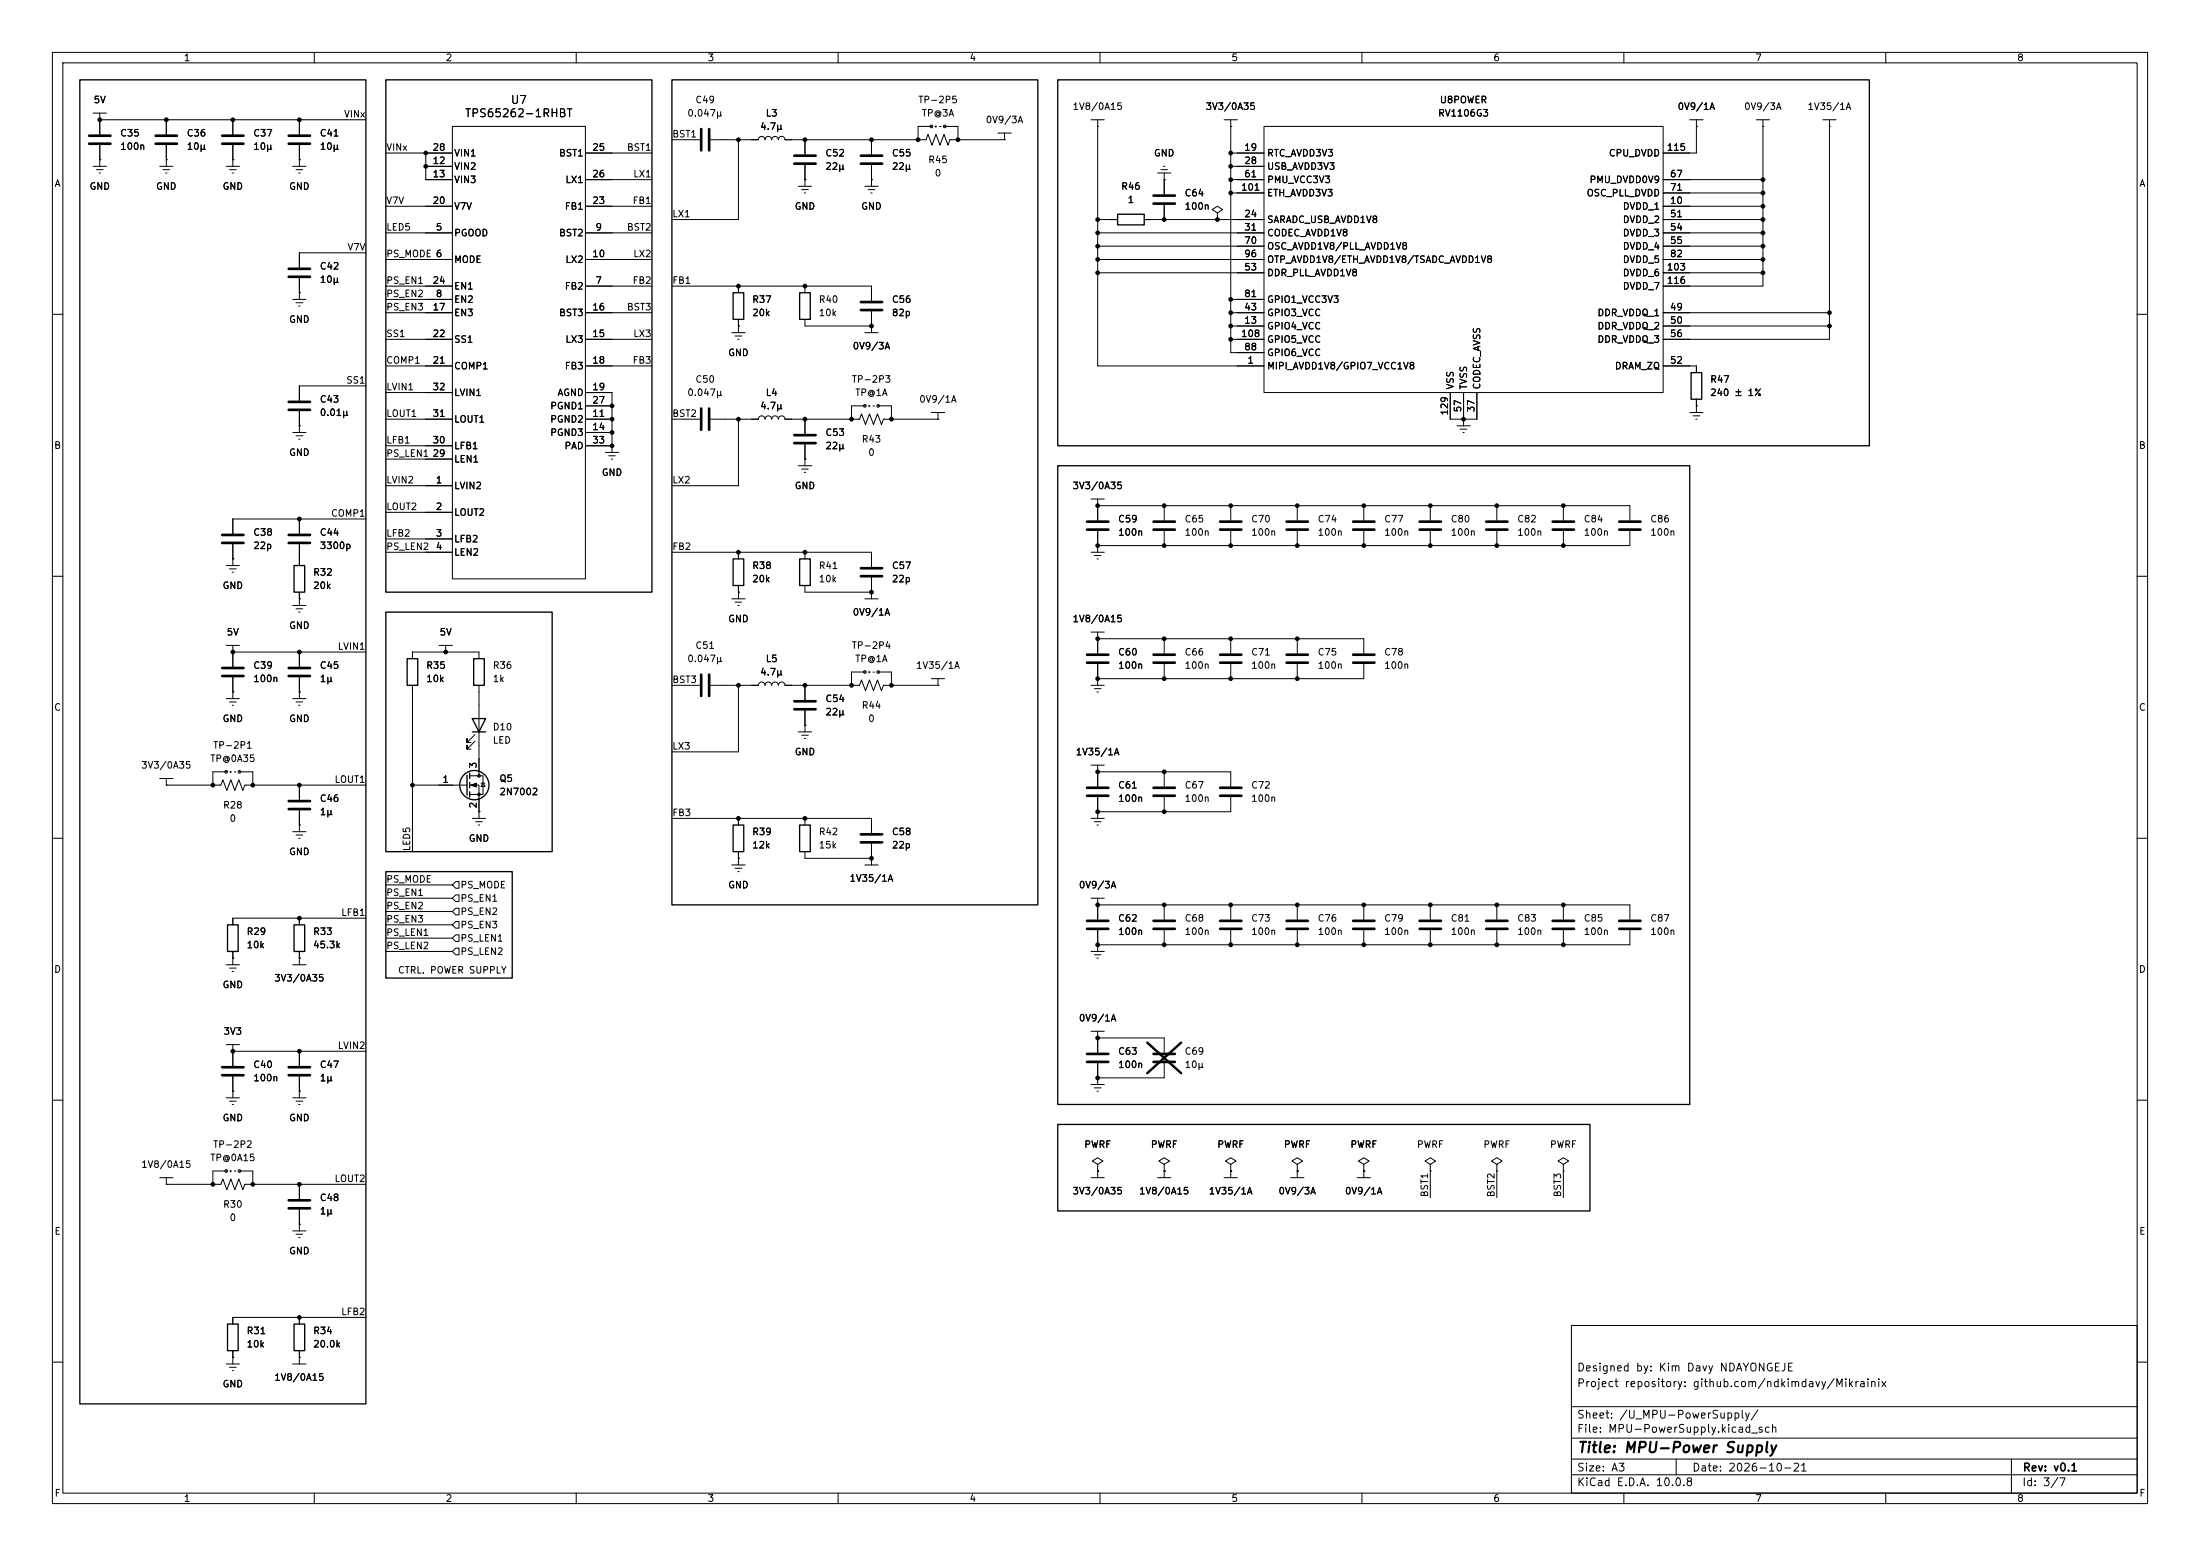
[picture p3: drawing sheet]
<svg xmlns="http://www.w3.org/2000/svg" width="420mm" height="297mm" viewBox="0 0 420 297" stroke-linecap="round" stroke-linejoin="round" font-family="sans-serif">
<g fill="none" stroke="#000" stroke-width=".19">
<path d="M10 10h400v277h-400zM12 12h396v273h-396zM60 10v2M110 10v2M160 10v2M210 10v2M260 10v2M310 10v2M360 10v2M17.8 31.8h2.5M17.8 21.6h2.5M18.4 32.4h1.3"/>
<path d="M18.9 33h.3M19 22.9h.1M19 30.5h.1M19 21.6v4.1M19 27.7v4.1M19 22.9h50.8M30.5 31.8h2.5M31.1 32.4h1.3M31.6 33h.3M31.7 30.5h.1M31.7 22.9v2.8M31.7 27.7v4.1"/>
<path d="M43.2 31.8h2.5M43.8 32.4h1.3M44.3 33h.3M44.4 30.5h.1M44.4 22.9v2.8M44.4 27.7v4.1M55.9 31.8h2.5M56.5 32.4h1.3M57 33h.3M57.1 30.5h.1M57.1 22.9v2.8M57.1 27.7v4.1"/>
<path d="M73.7 39.4h12.7M73.7 29.2h12.7M81.3 31.8h5.1M81.3 29.2v5.1h5.1M86.4 24.1h25.4v86.4h-25.4zM111.8 39.4h12.7M111.8 29.2h12.7M111.8 34.3h12.7M128.3 26.7h5.3M135.6 26.7h9.2a.64 .64 0 0 1 .6-.7 .64 .64 0 0 1 .6 .7 .64 .64 0 0 1 .7-.7 .64 .64 0 0 1 .6 .7 .64 .64 0 0 1 .7-.7 .64 .64 0 0 1 .6 .7 .64 .64 0 0 1 .6-.7 .64 .64 0 0 1 .7 .7h26.9l.4-1 .7 2 .8-2 .8 2 .7-2 .8 2 .4-1h10.4M141 26.7v15.2h-12.7M152.4 35.6h2.5"/>
<path d="M153 36.2h1.3M153.5 36.8h.3M153.7 34.3h.1M153.7 26.7v2.8M153.7 31.5v4.1M165.1 35.6h2.5M165.7 36.2h1.3M166.2 36.8h.3M166.4 34.3h.1M166.4 26.7v2.8M166.4 31.5v4.1M177.8 24.1h.1"/>
<path d="M177.8 24.1h-2.5v2.6M180.3 24.1h.1M180.3 24.1h2.6v2.6M190.5 25.4h2.5M191.8 26.7h.1M191.8 25.4v1.3M208.3 22.9h2.5M209.5 24.1h.1M209.5 22.9v47h31.8M221 33h2.5M221.6 32.4h1.3M222.1 31.8h.3"/>
<path d="M222.2 34.3h.1M222.2 33v4.1M222.2 39.1v2.8M233.7 22.9h2.5M234.9 24.1h.1M234.9 22.9v44.4h6.4M234.9 31.8h6.4M234.9 36.8h6.4M234.9 29.2h6.4M234.9 34.3h6.4M241.3 24.1h76.2v50.8h-76.2zM317.5 36.8h19"/>
<path d="M317.5 39.4h19M317.5 34.3h19M322.6 22.9h2.5M323.8 24.1h.1M323.8 22.9v6.3h-6.3M335.3 22.9h2.5M336.5 24.1h.1M336.5 22.9v31.7h-19M348 22.9h2.5M349.2 24.1h.1M349.2 22.9v41.9h-31.7M55.9 57.2h2.5"/>
<path d="M56.5 57.8h1.3M57 58.4h.3M57.1 55.9h.1M57.1 53.1v4.1M69.8 48.3h-12.7v2.8M73.7 57.2h12.7M73.7 44.5h12.7M73.7 59.7h12.7M73.7 49.5h12.7M73.7 54.6h12.7M111.8 44.5h12.7M111.8 59.7h12.7"/>
<path d="M111.8 49.5h12.7M111.8 54.6h12.7M128.3 54.6h38.1v2.8M141 54.6v1.3M153.7 54.6v1.3M166.4 59.4v4.1M209.5 41.9h3.9M209.5 44.5h31.8M209.5 52.1h31.8M209.5 47h31.8M209.5 49.5h31.8M218.4 41.9h22.9"/>
<path d="M232.4 40.6l1-.6-1-.6-1 .6 1 .6v1.3M232.4 41.9h.1M234.9 57.2h6.4M234.9 59.7h6.4M317.5 41.9h19M317.5 44.5h19M317.5 59.7h31.7M317.5 52.1h19M317.5 47h19M317.5 49.5h19M10 60h2M57.1 78.5v4.1"/>
<path d="M69.8 73.7h-12.7v2.8M73.7 69.9h12.7M73.7 64.8h12.7M73.7 74.9h12.7M111.8 69.9h12.7M111.8 64.8h12.7M111.8 74.9h5v11.5M111.8 77.5h5M139.7 63.5h2.5M140.3 64.1h1.3M140.8 64.8h.3M141 62.2h.1"/>
<path d="M141 61v2.5M153.7 61v1.2h12.7M165.1 77.5h.1M165.1 63.5h2.5M165.1 77.5h-2.5v2.5M166.4 62.2h.1M167.6 77.5h.1M167.6 77.5h2.6v2.5M177.8 78.7h2.5M179.1 78.7v1.3M234.9 62.2h6.4M234.9 64.8h6.4"/>
<path d="M276.9 74.9v5.1h5v-5.1M279.4 74.9v6.4M317.5 69.9h6.3v1.2M317.5 62.2h31.7M322.6 78.7h2.5M323.2 79.4h1.3M323.8 77.5h.1M323.8 76.2v2.5M408 60h2M55.9 82.6h2.5M56.5 83.2h1.3M57 83.8h.3"/>
<path d="M57.1 81.3h.1M57.1 99.1v2.8M69.8 99.1h-25.4v2.8M73.7 80h12.7M73.7 87.6h12.7M73.7 92.7h12.7M73.7 85.1h12.7M73.7 97.8h12.7M111.8 80h5M111.8 82.6h5M111.8 85.1h5M115.6 86.4h2.5"/>
<path d="M116.2 87h1.3M116.7 87.6h.3M116.8 85.1h.1M128.3 80h5.3M135.6 80h9.2a.64 .64 0 0 1 .6-.6 .64 .64 0 0 1 .6 .6 .64 .64 0 0 1 .7-.6 .64 .64 0 0 1 .6 .6 .64 .64 0 0 1 .7-.6 .64 .64 0 0 1 .6 .6 .64 .64 0 0 1 .6-.6 .64 .64 0 0 1 .7 .6h14.2l.4-1 .7 2 .8-2 .8 2 .7-2 .8 2 .4-1h10.4M141 80v12.7h-12.7M152.4 88.9h2.5M153 89.5h1.3M153.5 90.2h.3M153.7 87.6h.1M153.7 80v2.8M153.7 84.8v4.1"/>
<path d="M179.1 80h.1M208.3 95.3h2.5M209.5 96.5h.1M209.5 95.3v4M209.5 96.5h101.6v2.8M222.2 96.5v2.8M234.9 96.5v2.8M247.6 96.5v2.8M260.3 96.5v2.8M273 96.5v2.8M278.1 81.3h2.6M278.8 81.9h1.2"/>
<path d="M279.3 82.6h.2M279.4 80h.1M285.7 96.5v2.8M298.4 96.5v2.8M323.7 80h.3M10 110h2M43.2 108h2.5M43.8 108.6h1.3M44.3 109.2h.3M44.4 106.7h.1M44.4 103.9v4.1M55.9 115.6h2.5"/>
<path d="M56.5 116.2h1.3M57 116.8h.3M57.1 114.3h.1M57.1 103.9v4.1M57.1 113v2.6M73.7 105.4h12.7M73.7 102.9h12.7M128.3 105.4h38.1v2.8M139.7 114.3h2.5M140.3 114.9h1.3M140.8 115.6h.3M141 113h.1"/>
<path d="M141 105.4v1.3M141 111.8v2.5M153.7 105.4v1.3M153.7 111.8v1.2h12.7M165.1 114.3h2.5M166.4 113h.1M166.4 110.2v4.1M208.3 105.4h2.5M208.9 106h1.3M209.4 106.7h.3M209.5 104.1h.1M209.5 101.3v4.1"/>
<path d="M222.2 101.3v2.8M234.9 101.3v2.8M247.6 101.3v2.8M260.3 101.3v2.8M273 101.3v2.8M285.7 101.3v2.8M298.4 101.3v2.8M311.1 101.3v2.8h-101.6M408 110h2M43.2 123.2h2.5M43.2 133.4h2.5M43.8 134h1.3"/>
<path d="M44.3 134.6h.3M44.4 124.5h.1M44.4 132.1h.1M44.4 123.2v4.1M44.4 129.3v4.1M44.4 124.5h25.4M55.9 133.4h2.5M56.5 134h1.3M57 134.6h.3M57.1 132.1h.1M57.1 124.5v2.8M57.1 129.3v4.1"/>
<path d="M78.7 125.7v-1.2h12.7v1.2M78.7 130.8v31.8M83.8 123.2h2.6M85.1 124.5h.1M85.1 123.2v1.3M91.4 130.8v17.3M128.3 130.8h5.3M135.6 130.8h9.2a.64 .64 0 0 1 .6-.6 .64 .64 0 0 1 .6 .6 .64 .64 0 0 1 .7-.6 .64 .64 0 0 1 .6 .6 .64 .64 0 0 1 .7-.6 .64 .64 0 0 1 .6 .6 .64 .64 0 0 1 .6-.6 .64 .64 0 0 1 .7 .6h14.2l.4-1 .7 2 .8-2 .8 2 .7-2 .8 2 .4-1h10.4M141 130.8v12.7h-12.7M152.4 139.7h2.5M153.7 138.4h.1M153.7 130.8v2.8"/>
<path d="M153.7 135.6v4.1M165.1 128.3h.1M165.1 128.3h-2.5v2.5M167.6 128.3h.1M167.6 128.3h2.6v2.5M177.8 129.5h2.5M179.1 130.8h.1M179.1 129.5v1.3M208.3 130.8h2.5M208.3 120.7h2.5M208.9 131.4h1.3M209.4 132.1h.3"/>
<path d="M209.5 129.5h.1M209.5 121.9h.1M209.5 120.7v4M209.5 126.7v4.1M209.5 121.9h50.8v2.8M222.2 121.9v2.8M222.2 126.7v2.8M234.9 121.9v2.8M234.9 126.7v2.8M247.6 121.9v2.8M247.6 126.7v2.8M260.3 126.7v2.8h-50.8"/>
<path d="M10 160h2M30.5 148.6h2.5M31.7 149.9h10.5l.3-1.1 .8 2.1 .8-2.1 .7 2.1 .8-2.1 .8 2.1 .3-1h23.1M31.7 149.9h.1M31.7 148.6v1.3M43.2 147.3h.1M43.2 147.3h-2.6v2.6M45.7 147.3h.1M45.7 147.3h2.6v2.6M55.9 158.8h2.5M56.5 159.4h1.3M57.1 157.5h.1"/>
<path d="M57.1 149.9v2.8M57.1 154.7v4.1M78.7 149.9h10.5M89.7 148.1h2.5v3.5h-2.5M89.7 149.9h1.7v6.3M90.2 156.2h2.5M90.7 141.5l-1.5 1.5v-.8v.8h.7M90.7 140.2l-1.5 1.5v-.7v.7h.7M90.8 156.8h1.3M91.3 157.5h.3M91.4 154.9h.1M91.8 149.5h.8"/>
<path d="M92.2 149.5l.4 .6h-.8zM128.3 156.2h38.1v2.8M141 156.2v1.3M153 140.3h1.3M153.5 141h.3M153.7 156.2v1.3M208.3 156.2h2.5M208.3 146.1h2.5M208.9 156.8h1.3M209.4 157.5h.3M209.5 154.9h.1M209.5 147.3h.1"/>
<path d="M209.5 146.1v4M209.5 152.1v4.1M209.5 147.3h25.4v2.8M222.2 147.3v2.8M222.2 152.1v2.8M234.9 152.1v2.8h-25.4M408 160h2M57 160h.3M57.1 175.3v1.2M69.8 175.3h-25.4v1.2M73.7 171.5h12.7M73.7 176.5h12.7"/>
<path d="M73.7 168.9h12.7M73.7 174h12.7M73.7 179.1h12.7M87 170.8h.6v1.3h-.6l-.6-.6zM87 178.4h.6v1.3h-.6l-.6-.6zM87 175.9h.6v1.3h-.6l-.6-.7zM87 173.4h.6v1.2h-.6l-.6-.6zM87 168.3h.6v1.2h-.6l-.6-.6zM139.7 165.1h2.5M140.3 165.7h1.3M140.8 166.4h.3M141 163.8h.1"/>
<path d="M141 162.6v2.5M153.7 162.6v1.2h12.7M165.1 165.1h2.5M166.4 163.8h.1M166.4 161v4.1M208.3 171.5h2.5M209.5 172.7h.1M209.5 171.5v4M209.5 177.5v4.1M209.5 172.7h101.6v2.8M222.2 172.7v2.8M222.2 177.5v2.8"/>
<path d="M234.9 172.7v2.8M234.9 177.5v2.8M247.6 172.7v2.8M247.6 177.5v2.8M260.3 172.7v2.8M260.3 177.5v2.8M273 172.7v2.8M273 177.5v2.8M285.7 172.7v2.8M285.7 177.5v2.8M298.4 172.7v2.8M298.4 177.5v2.8"/>
<path d="M311.1 177.5v2.8h-101.6M43.2 199.4h2.5M43.2 184.2h2.5M43.8 184.8h1.3M44.3 185.4h.3M44.4 182.9h.1M44.4 181.6v2.6M44.4 199.4v4.1M55.9 184.2h2.5M57.1 182.9h.1M57.1 181.6v2.6M73.7 181.6h12.7"/>
<path d="M87 181h.6v1.2h-.6l-.6-.6zM208.3 196.9h2.5M208.3 181.6h2.5M208.9 182.2h1.3M209.4 182.9h.3M209.5 198.1h.1M209.5 180.3h.1M209.5 196.9v4M209.5 198.1h12.7v2.8M10 210h2M43.2 209.6h2.5M43.8 210.2h1.3"/>
<path d="M44.3 210.8h.3M44.4 200.7h.1M44.4 208.3h.1M44.4 205.5v4.1M44.4 200.7h25.4M55.9 209.6h2.5M56.5 210.2h1.3M57 210.8h.3M57.1 208.3h.1M57.1 200.7v2.8M57.1 205.5v4.1M208.3 207h2.5"/>
<path d="M208.9 207.6h1.3M209.4 208.3h.3M209.5 205.7h.1M209.5 202.9v4.1M222.2 202.9v2.8h-12.7M408 210h2M30.5 224.8h2.5M31.7 226.1h.1M31.7 226.1h10.5l.3-1.1 .8 2.1 .8-2.1 .7 2.1 .8-2.1 .8 2.1 .3-1h23.1M31.7 224.8v1.3M43.2 223.5h.1M43.2 223.5h-2.6v2.6"/>
<path d="M45.7 223.5h.1M45.7 223.5h2.6v2.6M55.9 234.9h2.5M56.5 235.6h1.3M57 236.2h.3M57.1 233.7h.1M57.1 226.1v2.8M57.1 230.9v4M208.3 224.8h2.5M209.5 223.5h.1M209.5 222.2l1.1-.6-1.1-.6-1 .6 1 .6v1.3M209.5 223.5v1.3"/>
<path d="M221 224.8h2.5M222.2 223.5h.1M222.2 222.2l1.1-.6-1.1-.6-1 .6 1 .6v1.3M222.2 223.5v1.3M233.7 224.8h2.5M234.9 223.5h.1M234.9 222.2l1.1-.6-1.1-.6-1 .6 1 .6v1.3M234.9 223.5v1.3M246.4 224.8h2.5M247.6 222.2l1.1-.6-1.1-.6-1 .6 1 .6v1.3M247.6 223.5h.1M247.6 223.5v1.3"/>
<path d="M259.1 224.8h2.5M260.3 222.2l1.1-.6-1.1-.6-1 .6 1 .6v1.3M260.3 223.5h.1M260.3 223.5v1.3M273 222.2l1.1-.6-1.1-.6-1 .6 1 .6v1.3M273 223.5h.1M273 223.5v5.1M285.7 222.2l1.1-.6-1.1-.6-1 .6 1 .6v1.3M285.7 223.5h.1M285.7 223.5v5.1M298.4 222.2l1.1-.6-1.1-.6-1 .6 1 .6v1.3M298.4 223.5h.1"/>
<path d="M298.4 223.5v5.1M44.4 259.1h.1M44.4 257.8v2.5M57.1 259.1h.1M57.1 251.5v1.2M57.1 257.8v2.5M69.8 251.5h-25.4v1.2M300 253h108v32h-108zM10 260h2M43.2 260.3h2.5M43.8 261h1.3M44.3 261.6h.3"/>
<path d="M55.9 260.3h2.5M300 278.5h108M300 274.5h108M300 268.5h108M320 278.5v3M384 278.5v6.5M408 260h2M60 285v2M110 285v2M160 285v2M210 285v2M260 285v2"/>
<path d="M300 281.5h108M310 285v2M360 285v2"/>
<circle cx="177.8" cy="24.1" r=".25"/>
<circle cx="180.3" cy="24.1" r=".25"/>
<circle cx="165.1" cy="77.5" r=".25"/>
<circle cx="167.6" cy="77.5" r=".25"/>
<circle cx="165.1" cy="128.3" r=".25"/>
<circle cx="167.6" cy="128.3" r=".25"/>
<circle cx="43.2" cy="147.3" r=".25"/>
<circle cx="45.7" cy="147.3" r=".25"/>
<circle cx="43.2" cy="223.5" r=".25"/>
<circle cx="45.7" cy="223.5" r=".25"/>
</g>
<g fill="none" stroke="#000" stroke-width=".51">
<path d="M17 25.9h4.1M17 27.4h4.1M29.7 25.9h4.1M29.7 27.4h4.1M42.4 25.9h4.1M42.4 27.4h4.1M55.1 25.9h4.1M55.1 27.4h4.1M133.9 24.6v4.1M135.4 24.6v4.1M151.6 29.7h4.1M151.6 31.2h4.1"/>
<path d="M164.3 29.7h4.1M164.3 31.2h4.1M220.2 37.3h4.1M220.2 38.9h4.1M55.1 51.3h4.1M55.1 52.8h4.1M164.3 57.7h4.1M164.3 59.2h4.1M55.1 76.7h4.1M55.1 78.2h4.1M133.9 78v4M135.4 78v4"/>
<path d="M151.6 83.1h4.1M151.6 84.6h4.1M207.5 99.6h4.1M220.2 99.6h4.1M232.9 99.6h4.1M245.6 99.6h4.1M258.3 99.6h4.1M271 99.6h4.1M283.7 99.6h4.1M296.4 99.6h4.1M309.1 99.6h4.1M42.4 103.6h4.1"/>
<path d="M42.4 102.1h4.1M55.1 103.6h4.1M55.1 102.1h4.1M164.3 108.5h4.1M164.3 110h4.1M207.5 101.1h4.1M220.2 101.1h4.1M232.9 101.1h4.1M245.6 101.1h4.1M258.3 101.1h4.1M271 101.1h4.1M283.7 101.1h4.1"/>
<path d="M296.4 101.1h4.1M309.1 101.1h4.1M42.4 127.5h4.1M42.4 129h4.1M55.1 127.5h4.1M55.1 129h4.1M133.9 128.8v4M135.4 128.8v4M151.6 133.9h4.1M151.6 135.4h4.1M207.5 125h4.1M207.5 126.5h4.1"/>
<path d="M220.2 125h4.1M220.2 126.5h4.1M232.9 125h4.1M232.9 126.5h4.1M245.6 125h4.1M245.6 126.5h4.1M258.3 125h4.1M258.3 126.5h4.1M55.1 152.9h4.1M55.1 154.4h4.1M164.3 159.3h4.1M207.5 150.4h4.1"/>
<path d="M207.5 151.9h4.1M220.2 150.4h4.1M220.2 151.9h4.1M232.9 150.4h4.1M232.9 151.9h4.1M164.3 160.8h4.1M207.5 175.8h4.1M207.5 177.3h4.1M220.2 175.8h4.1M220.2 177.3h4.1M232.9 175.8h4.1M232.9 177.3h4.1"/>
<path d="M245.6 175.8h4.1M245.6 177.3h4.1M258.3 175.8h4.1M258.3 177.3h4.1M271 175.8h4.1M271 177.3h4.1M283.7 175.8h4.1M283.7 177.3h4.1M296.4 175.8h4.1M296.4 177.3h4.1M309.1 175.8h4.1M309.1 177.3h4.1"/>
<path d="M42.4 203.7h4.1M42.4 205.2h4.1M55.1 203.7h4.1M55.1 205.2h4.1M207.5 201.2h4.1M207.5 202.7h4.1M220.2 201.2h4.1M220.2 202.7h4.1M55.1 229.1h4.1M55.1 230.6h4.1"/>
</g>
<g fill="none" stroke="#000" stroke-width=".25">
<path d="M15.2 15.2h54.6v252.8h-54.6zM73.7 15.2h50.8v97.8h-50.8zM128.3 15.2h69.8v157.5h-69.8zM201.9 15.2h155v69.9h-155zM140 55.9h2v5.1h-2zM152.7 55.9h2v5.1h-2zM213.4 40.9h5v2h-5zM322.8 71.1h2.1v5.1h-2.1zM201.9 88.9h120.7v121.9h-120.7zM56.1 108h2.1v5h-2.1zM73.7 116.8h31.7v45.8h-31.7zM140 106.7h2v5.1h-2z"/>
<path d="M152.7 106.7h2v5.1h-2zM77.7 125.7h2.1v5.1h-2.1zM90.2 137.2h2.5l-1.3 2.5zM90.2 139.7h2.5M90.4 125.7h2.1v5.1h-2.1zM89.2 148v3.8M89.7 147.6v1M89.7 149.4v1M89.7 151.1v1M140 157.5h2v5.1h-2zM152.7 157.5h2v5.1h-2zM43.4 176.5h2.1v5.1h-2.1z"/>
<path d="M56.1 176.5h2.1v5.1h-2.1zM73.7 166.4h24.1v20.3h-24.1zM201.9 214.6h101.6v16.5h-101.6zM43.4 252.7h2.1v5.1h-2.1zM56.1 252.7h2.1v5.1h-2.1z"/>
<circle cx="90.6" cy="149.9" r="2.79"/>
</g>
<g fill="#000" stroke="#000" stroke-width=".19">
<path d="M89.9 149.9l1-.4v.7z"/>
<circle cx="91.4" cy="151.6" r=".25"/>
<circle cx="91.4" cy="148.1" r=".25"/>
</g>
<path d="M219 199l6.5 5.9M225.5 199l-6.5 5.9" fill="none" stroke="#000" stroke-width=".46"/>
<g fill="#000">
<circle cx="19" cy="22.9" r=".46"/>
<circle cx="31.7" cy="22.9" r=".46"/>
<circle cx="44.4" cy="22.9" r=".46"/>
<circle cx="57.1" cy="22.9" r=".46"/>
<circle cx="81.3" cy="31.8" r=".46"/>
<circle cx="81.3" cy="29.2" r=".46"/>
<circle cx="141" cy="26.7" r=".46"/>
<circle cx="153.7" cy="26.7" r=".46"/>
<circle cx="166.4" cy="26.7" r=".46"/>
<circle cx="175.3" cy="26.7" r=".46"/>
<circle cx="182.9" cy="26.7" r=".46"/>
<circle cx="234.9" cy="29.2" r=".46"/>
<circle cx="234.9" cy="36.8" r=".46"/>
<circle cx="234.9" cy="31.8" r=".46"/>
<circle cx="234.9" cy="34.3" r=".46"/>
<circle cx="336.5" cy="39.4" r=".46"/>
<circle cx="336.5" cy="36.8" r=".46"/>
<circle cx="336.5" cy="34.3" r=".46"/>
<circle cx="141" cy="54.6" r=".46"/>
<circle cx="153.7" cy="54.6" r=".46"/>
<circle cx="209.5" cy="41.9" r=".46"/>
<circle cx="209.5" cy="49.5" r=".46"/>
<circle cx="209.5" cy="44.5" r=".46"/>
<circle cx="209.5" cy="52.1" r=".46"/>
<circle cx="209.5" cy="47" r=".46"/>
<circle cx="222.2" cy="41.9" r=".46"/>
<circle cx="232.4" cy="41.9" r=".46"/>
<circle cx="234.9" cy="57.2" r=".46"/>
<circle cx="234.9" cy="59.7" r=".46"/>
<circle cx="336.5" cy="41.9" r=".46"/>
<circle cx="336.5" cy="49.5" r=".46"/>
<circle cx="336.5" cy="52.1" r=".46"/>
<circle cx="336.5" cy="44.5" r=".46"/>
<circle cx="336.5" cy="47" r=".46"/>
<circle cx="349.2" cy="59.7" r=".46"/>
<circle cx="116.8" cy="77.5" r=".46"/>
<circle cx="166.4" cy="62.2" r=".46"/>
<circle cx="234.9" cy="62.2" r=".46"/>
<circle cx="234.9" cy="64.8" r=".46"/>
<circle cx="349.2" cy="62.2" r=".46"/>
<circle cx="57.1" cy="99.1" r=".46"/>
<circle cx="116.8" cy="80" r=".46"/>
<circle cx="116.8" cy="85.1" r=".46"/>
<circle cx="116.8" cy="82.6" r=".46"/>
<circle cx="141" cy="80" r=".46"/>
<circle cx="153.7" cy="80" r=".46"/>
<circle cx="162.6" cy="80" r=".46"/>
<circle cx="170.2" cy="80" r=".46"/>
<circle cx="209.5" cy="96.5" r=".46"/>
<circle cx="222.2" cy="96.5" r=".46"/>
<circle cx="234.9" cy="96.5" r=".46"/>
<circle cx="247.6" cy="96.5" r=".46"/>
<circle cx="260.3" cy="96.5" r=".46"/>
<circle cx="273" cy="96.5" r=".46"/>
<circle cx="279.4" cy="80" r=".46"/>
<circle cx="285.7" cy="96.5" r=".46"/>
<circle cx="298.4" cy="96.5" r=".46"/>
<circle cx="141" cy="105.4" r=".46"/>
<circle cx="153.7" cy="105.4" r=".46"/>
<circle cx="166.4" cy="113" r=".46"/>
<circle cx="209.5" cy="104.1" r=".46"/>
<circle cx="222.2" cy="104.1" r=".46"/>
<circle cx="234.9" cy="104.1" r=".46"/>
<circle cx="247.6" cy="104.1" r=".46"/>
<circle cx="260.3" cy="104.1" r=".46"/>
<circle cx="273" cy="104.1" r=".46"/>
<circle cx="285.7" cy="104.1" r=".46"/>
<circle cx="298.4" cy="104.1" r=".46"/>
<circle cx="44.4" cy="124.5" r=".46"/>
<circle cx="57.1" cy="124.5" r=".46"/>
<circle cx="85.1" cy="124.5" r=".46"/>
<circle cx="141" cy="130.8" r=".46"/>
<circle cx="153.7" cy="130.8" r=".46"/>
<circle cx="162.6" cy="130.8" r=".46"/>
<circle cx="170.2" cy="130.8" r=".46"/>
<circle cx="209.5" cy="121.9" r=".46"/>
<circle cx="209.5" cy="129.5" r=".46"/>
<circle cx="222.2" cy="121.9" r=".46"/>
<circle cx="222.2" cy="129.5" r=".46"/>
<circle cx="234.9" cy="129.5" r=".46"/>
<circle cx="234.9" cy="121.9" r=".46"/>
<circle cx="247.6" cy="129.5" r=".46"/>
<circle cx="247.6" cy="121.9" r=".46"/>
<circle cx="40.6" cy="149.9" r=".46"/>
<circle cx="48.3" cy="149.9" r=".46"/>
<circle cx="57.1" cy="149.9" r=".46"/>
<circle cx="78.7" cy="149.9" r=".46"/>
<circle cx="141" cy="156.2" r=".46"/>
<circle cx="153.7" cy="156.2" r=".46"/>
<circle cx="209.5" cy="154.9" r=".46"/>
<circle cx="209.5" cy="147.3" r=".46"/>
<circle cx="222.2" cy="154.9" r=".46"/>
<circle cx="222.2" cy="147.3" r=".46"/>
<circle cx="57.1" cy="175.3" r=".46"/>
<circle cx="166.4" cy="163.8" r=".46"/>
<circle cx="209.5" cy="172.7" r=".46"/>
<circle cx="222.2" cy="172.7" r=".46"/>
<circle cx="234.9" cy="172.7" r=".46"/>
<circle cx="247.6" cy="172.7" r=".46"/>
<circle cx="260.3" cy="172.7" r=".46"/>
<circle cx="273" cy="172.7" r=".46"/>
<circle cx="285.7" cy="172.7" r=".46"/>
<circle cx="298.4" cy="172.7" r=".46"/>
<circle cx="209.5" cy="198.1" r=".46"/>
<circle cx="209.5" cy="180.3" r=".46"/>
<circle cx="222.2" cy="180.3" r=".46"/>
<circle cx="234.9" cy="180.3" r=".46"/>
<circle cx="247.6" cy="180.3" r=".46"/>
<circle cx="260.3" cy="180.3" r=".46"/>
<circle cx="273" cy="180.3" r=".46"/>
<circle cx="285.7" cy="180.3" r=".46"/>
<circle cx="298.4" cy="180.3" r=".46"/>
<circle cx="44.4" cy="200.7" r=".46"/>
<circle cx="57.1" cy="200.7" r=".46"/>
<circle cx="209.5" cy="205.7" r=".46"/>
<circle cx="40.6" cy="226.1" r=".46"/>
<circle cx="48.3" cy="226.1" r=".46"/>
<circle cx="57.1" cy="226.1" r=".46"/>
<circle cx="57.1" cy="251.5" r=".46"/>
</g>
<text font-size="2" x="301" y="277.8">Title: MPU-Power Supply</text>
<g font-size="1.5">
<text x="88.6" y="22.7">TPS65262-1RHBT</text>
<text x="97.4" y="20.2">U7</text>
<text x="300.9" y="262.1">Designed by: Kim Davy NDAYONGEJE</text>
<text x="300.9" y="265.1">Project repository: github.com/ndkimdavy/Mikrainix</text>
<text x="300.9" y="273.8">File: MPU-PowerSupply.kicad_sch</text>
<text x="300.9" y="271.1">Sheet: /U_MPU-PowerSupply/</text>
<text x="300.9" y="281.2">Size: A3</text>
<text x="322.9" y="281.2">Date: 2026-10-21</text>
<text x="386" y="281.2">Rev: v0.1</text>
<text x="300.9" y="284">KiCad E.D.A. 10.0.8</text>
<text x="385.9" y="284">Id: 3/7</text>
</g>
<g font-size="1.3">
<text x="35" y="12">1</text>
<text x="85" y="12">2</text>
<text x="135" y="12">3</text>
<text x="185" y="12">4</text>
<text x="235" y="12">5</text>
<text x="285" y="12">6</text>
<text x="335" y="12">7</text>
<text x="385" y="12">8</text>
<text x="17.8" y="20">5V</text>
<text x="65.6" y="22.7">VINx</text>
<text x="131.1" y="22.6">0.047µ</text>
<text x="132.6" y="20">C49</text>
<text x="146.1" y="22.6">L3</text>
<text x="175.2" y="20">TP-2P5</text>
<text x="175.9" y="22.6">TP@3A</text>
<text x="188.1" y="23.8">0V9/3A</text>
<text x="204.6" y="21.3">1V8/0A15</text>
<text x="230" y="21.3">3V3/0A35</text>
<text x="274.4" y="22.6">RV1106G3</text>
<text x="274.8" y="20">U8POWER</text>
<text x="320.2" y="21.3">0V9/1A</text>
<text x="332.9" y="21.3">0V9/3A</text>
<text x="345" y="21.3">1V35/1A</text>
<text x="22.8" y="26.4">C35</text>
<text x="22.8" y="28.9">100n</text>
<text x="35.5" y="26.4">C36</text>
<text x="35.5" y="28.9">10µ</text>
<text x="48.2" y="26.4">C37</text>
<text x="48.2" y="28.9">10µ</text>
<text x="60.9" y="26.4">C41</text>
<text x="60.9" y="28.9">10µ</text>
<text x="73.6" y="29.1">VINx</text>
<text x="82.5" y="29.1">28</text>
<text x="113" y="29.1">25</text>
<text x="119.6" y="29.1">BST1</text>
<text x="128.2" y="26.5">BST1</text>
<text x="145" y="25.1">4.7µ</text>
<text x="237.4" y="29.1">19</text>
<text x="318.1" y="29.1">115</text>
<text x="10.3" y="36">A</text>
<text x="82.5" y="31.6">12</text>
<text x="82.5" y="34.2">13</text>
<text x="86.6" y="32.7">VIN2</text>
<text x="86.6" y="30.2">VIN1</text>
<text x="86.6" y="35.3">VIN3</text>
<text x="106.6" y="30.2">BST1</text>
<text x="107.8" y="35.3">LX1</text>
<text x="113" y="34.2">26</text>
<text x="120.8" y="34.2">LX1</text>
<text x="157.5" y="30.2">C52</text>
<text x="157.5" y="32.7">22µ</text>
<text x="170.2" y="30.2">C55</text>
<text x="170.2" y="32.7">22µ</text>
<text x="177.1" y="31.4">R45</text>
<text x="178.3" y="34">0</text>
<text x="220.2" y="30.2">GND</text>
<text x="237.4" y="31.6">28</text>
<text x="237.4" y="34.2">61</text>
<text x="241.8" y="30.2">RTC_AVDD3V3</text>
<text x="241.8" y="32.7">USB_AVDD3V3</text>
<text x="241.8" y="35.3">PMU_VCC3V3</text>
<text x="303.3" y="35.3">PMU_DVDD0V9</text>
<text x="307" y="30.2">CPU_DVDD</text>
<text x="318.7" y="34.2">67</text>
<text x="408.3" y="36">A</text>
<text x="17" y="36.5">GND</text>
<text x="29.7" y="36.5">GND</text>
<text x="42.4" y="36.5">GND</text>
<text x="55.1" y="36.5">GND</text>
<text x="73.6" y="39.2">V7V</text>
<text x="82.5" y="39.2">20</text>
<text x="86.6" y="40.3">V7V</text>
<text x="107.7" y="40.3">FB1</text>
<text x="113" y="39.2">23</text>
<text x="120.7" y="39.2">FB1</text>
<text x="128.2" y="41.8">LX1</text>
<text x="151.6" y="40.3">GND</text>
<text x="164.3" y="40.3">GND</text>
<text x="213.9" y="36.5">R46</text>
<text x="215.2" y="39.1">1</text>
<text x="226" y="37.8">C64</text>
<text x="226" y="40.3">100n</text>
<text x="236.8" y="36.7">101</text>
<text x="237.4" y="41.8">24</text>
<text x="241.8" y="37.8">ETH_AVDD3V3</text>
<text x="302.8" y="37.8">OSC_PLL_DVDD</text>
<text x="309.7" y="40.3">DVDD_1</text>
<text x="318.7" y="39.2">10</text>
<text x="318.7" y="41.8">51</text>
<text x="318.7" y="36.7">71</text>
<text x="73.6" y="44.3">LED5</text>
<text x="83.1" y="44.3">5</text>
<text x="86.6" y="45.4">PGOOD</text>
<text x="106.6" y="45.4">BST2</text>
<text x="113.6" y="44.3">9</text>
<text x="119.6" y="44.3">BST2</text>
<text x="237.4" y="44.3">31</text>
<text x="237.4" y="46.9">70</text>
<text x="241.8" y="42.9">SARADC_USB_AVDD1V8</text>
<text x="241.8" y="45.4">CODEC_AVDD1V8</text>
<text x="241.8" y="48">OSC_AVDD1V8/PLL_AVDD1V8</text>
<text x="309.7" y="42.9">DVDD_2</text>
<text x="309.7" y="45.4">DVDD_3</text>
<text x="309.7" y="48">DVDD_4</text>
<text x="318.7" y="44.3">54</text>
<text x="318.7" y="46.9">55</text>
<text x="60.9" y="51.8">C42</text>
<text x="66.2" y="48.1">V7V</text>
<text x="73.6" y="49.4">PS_MODE 6</text>
<text x="83.1" y="49.4">6</text>
<text x="86.6" y="50.5">MODE</text>
<text x="107.8" y="50.5">LX2</text>
<text x="113" y="49.4">10</text>
<text x="120.8" y="49.4">LX2</text>
<text x="237.4" y="51.9">53</text>
<text x="237.4" y="49.4">96</text>
<text x="241.8" y="53">DDR_PLL_AVDD1V8</text>
<text x="241.8" y="50.5">OTP_AVDD1V8/ETH_AVDD1V8/TSADC_AVDD1V8</text>
<text x="309.7" y="50.5">DVDD_5</text>
<text x="309.7" y="53">DVDD_6</text>
<text x="318.1" y="51.9">103</text>
<text x="318.7" y="49.4">82</text>
<text x="60.9" y="54.3">10µ</text>
<text x="73.6" y="59.6">PS_EN3</text>
<text x="73.6" y="54.5">PS_EN1</text>
<text x="73.6" y="57">PS_EN2</text>
<text x="82.5" y="59.6">17</text>
<text x="82.5" y="54.5">24</text>
<text x="83.1" y="57">8</text>
<text x="86.6" y="58.1">EN2</text>
<text x="86.6" y="55.6">EN1</text>
<text x="107.7" y="55.6">FB2</text>
<text x="113" y="59.6">16</text>
<text x="113.6" y="54.5">7</text>
<text x="119.6" y="59.6">BST3</text>
<text x="120.7" y="54.5">FB2</text>
<text x="128.2" y="54.5">FB1</text>
<text x="143.5" y="58.1">R37</text>
<text x="156.2" y="58.1">R40</text>
<text x="170.2" y="58.1">C56</text>
<text x="237.4" y="59.6">43</text>
<text x="237.4" y="57">81</text>
<text x="241.8" y="58.1">GPIO1_VCC3V3</text>
<text x="309.7" y="55.6">DVDD_7</text>
<text x="318.1" y="54.5">116</text>
<text x="318.7" y="59.6">49</text>
<text x="55.1" y="61.9">GND</text>
<text x="73.6" y="64.6">SS1</text>
<text x="82.5" y="64.6">22</text>
<text x="86.6" y="60.7">EN3</text>
<text x="86.6" y="65.7">SS1</text>
<text x="106.6" y="60.7">BST3</text>
<text x="107.8" y="65.7">LX3</text>
<text x="113" y="64.6">15</text>
<text x="120.8" y="64.6">LX3</text>
<text x="143.5" y="60.7">20k</text>
<text x="156.2" y="60.7">10k</text>
<text x="170.2" y="60.7">82p</text>
<text x="236.8" y="64.6">108</text>
<text x="237.4" y="62.1">13</text>
<text x="241.8" y="63.2">GPIO4_VCC</text>
<text x="241.8" y="60.7">GPIO3_VCC</text>
<text x="241.8" y="65.7">GPIO5_VCC</text>
<text x="304.9" y="60.7">DDR_VDDQ_1</text>
<text x="304.9" y="63.2">DDR_VDDQ_2</text>
<text x="304.9" y="65.7">DDR_VDDQ_3</text>
<text x="318.7" y="62.1">50</text>
<text x="318.7" y="64.6">56</text>
<text x="73.6" y="69.7">COMP1</text>
<text x="82.5" y="69.7">21</text>
<text x="86.6" y="70.8">COMP1</text>
<text x="107.7" y="70.8">FB3</text>
<text x="113" y="69.7">18</text>
<text x="120.7" y="69.7">FB3</text>
<text x="138.9" y="68.3">GND</text>
<text x="162.7" y="67">0V9/3A</text>
<text x="237.4" y="67.2">88</text>
<text x="238" y="69.7">1</text>
<text x="241.8" y="70.8">MIPI_AVDD1V8/GPIO7_VCC1V8</text>
<text x="241.8" y="68.3">GPIO6_VCC</text>
<text x="308.2" y="70.8">DRAM_ZQ</text>
<text x="318.7" y="69.7">52</text>
<text x="60.9" y="77.2">C43</text>
<text x="66" y="73.5">SS1</text>
<text x="73.6" y="74.8">LVIN1</text>
<text x="82.5" y="74.8">32</text>
<text x="86.6" y="75.9">LVIN1</text>
<text x="106.3" y="75.9">AGND</text>
<text x="113" y="74.8">19</text>
<text x="113" y="77.3">27</text>
<text x="131.1" y="75.9">0.047µ</text>
<text x="132.6" y="73.4">C50</text>
<text x="146.1" y="75.9">L4</text>
<text x="162.5" y="73.4">TP-2P3</text>
<text x="163.2" y="75.9">TP@1A</text>
<text x="175.4" y="77.2">0V9/1A</text>
<text x="277.8" y="74.4" transform="rotate(-90 277.8 74.4)">VSS</text>
<text x="280.4" y="74.4" transform="rotate(-90 280.4 74.4)">TVSS</text>
<text x="282.9" y="74.4" transform="rotate(-90 282.9 74.4)">CODEC_AVSS</text>
<text x="326.4" y="73.4">R47</text>
<text x="326.4" y="75.9">240 ± 1%</text>
<text x="60.9" y="79.7">0.01µ</text>
<text x="73.6" y="79.9">LOUT1</text>
<text x="82.5" y="79.9">31</text>
<text x="86.6" y="81">LOUT1</text>
<text x="104.9" y="81">PGND2</text>
<text x="104.9" y="83.5">PGND3</text>
<text x="104.9" y="78.4">PGND1</text>
<text x="113" y="79.9">11</text>
<text x="113" y="82.4">14</text>
<text x="128.2" y="79.9">BST2</text>
<text x="145" y="78.4">4.7µ</text>
<text x="157.5" y="83.5">C53</text>
<text x="276.7" y="79.4" transform="rotate(-90 276.7 79.4)">129</text>
<text x="279.3" y="78.8" transform="rotate(-90 279.3 78.8)">57</text>
<text x="281.8" y="78.8" transform="rotate(-90 281.8 78.8)">37</text>
<text x="10.2" y="86">B</text>
<text x="55.1" y="87.3">GND</text>
<text x="73.6" y="87.5">PS_LEN1</text>
<text x="73.6" y="85">LFB1</text>
<text x="82.5" y="87.5">29</text>
<text x="82.5" y="85">30</text>
<text x="86.6" y="88.6">LEN1</text>
<text x="86.6" y="86.1">LFB1</text>
<text x="107.7" y="86.1">PAD</text>
<text x="113" y="85">33</text>
<text x="157.5" y="86.1">22µ</text>
<text x="164.4" y="84.8">R43</text>
<text x="165.6" y="87.3">0</text>
<text x="408.2" y="86">B</text>
<text x="73.6" y="92.6">LVIN2</text>
<text x="83.1" y="92.6">1</text>
<text x="86.6" y="93.7">LVIN2</text>
<text x="114.8" y="91.1">GND</text>
<text x="128.2" y="92.6">LX2</text>
<text x="151.6" y="93.7">GND</text>
<text x="204.6" y="93.7">3V3/0A35</text>
<text x="63.1" y="98.9">COMP1</text>
<text x="73.6" y="97.7">LOUT2</text>
<text x="83.1" y="97.7">2</text>
<text x="86.6" y="98.8">LOUT2</text>
<text x="213.3" y="100">C59</text>
<text x="226" y="100">C65</text>
<text x="238.7" y="100">C70</text>
<text x="251.4" y="100">C74</text>
<text x="264.1" y="100">C77</text>
<text x="276.8" y="100">C80</text>
<text x="289.5" y="100">C82</text>
<text x="302.2" y="100">C84</text>
<text x="314.9" y="100">C86</text>
<text x="48.2" y="102.6">C38</text>
<text x="48.2" y="105.1">22p</text>
<text x="60.9" y="102.6">C44</text>
<text x="60.9" y="105.1">3300p</text>
<text x="73.6" y="102.7">LFB2</text>
<text x="73.6" y="105.3">PS_LEN2</text>
<text x="83.1" y="102.7">3</text>
<text x="83.1" y="105.3">4</text>
<text x="86.6" y="103.8">LFB2</text>
<text x="86.6" y="106.4">LEN2</text>
<text x="128.2" y="105.3">FB2</text>
<text x="213.3" y="102.6">100n</text>
<text x="226" y="102.6">100n</text>
<text x="238.7" y="102.6">100n</text>
<text x="251.4" y="102.6">100n</text>
<text x="264.1" y="102.6">100n</text>
<text x="276.8" y="102.6">100n</text>
<text x="289.5" y="102.6">100n</text>
<text x="302.2" y="102.6">100n</text>
<text x="314.9" y="102.6">100n</text>
<text x="42.4" y="112.7">GND</text>
<text x="59.7" y="110.2">R32</text>
<text x="59.7" y="112.7">20k</text>
<text x="143.5" y="108.9">R38</text>
<text x="143.5" y="111.5">20k</text>
<text x="156.2" y="108.9">R41</text>
<text x="156.2" y="111.5">10k</text>
<text x="170.2" y="108.9">C57</text>
<text x="170.2" y="111.5">22p</text>
<text x="138.9" y="119.1">GND</text>
<text x="162.7" y="117.8">0V9/1A</text>
<text x="204.6" y="119.1">1V8/0A15</text>
<text x="43.2" y="121.6">5V</text>
<text x="55.1" y="120.3">GND</text>
<text x="64.4" y="124.3">LVIN1</text>
<text x="83.8" y="121.6">5V</text>
<text x="132.6" y="124.2">C51</text>
<text x="162.5" y="124.2">TP-2P4</text>
<text x="213.3" y="125.4">C60</text>
<text x="226" y="125.4">C66</text>
<text x="238.7" y="125.4">C71</text>
<text x="251.4" y="125.4">C75</text>
<text x="264.1" y="125.4">C78</text>
<text x="48.2" y="128">C39</text>
<text x="48.2" y="130.5">100n</text>
<text x="60.9" y="128">C45</text>
<text x="60.9" y="130.5">1µ</text>
<text x="81.3" y="128">R35</text>
<text x="81.3" y="130.5">10k</text>
<text x="94" y="128">R36</text>
<text x="94" y="130.5">1k</text>
<text x="128.2" y="130.7">BST3</text>
<text x="131.1" y="126.7">0.047µ</text>
<text x="145" y="129.2">4.7µ</text>
<text x="146.1" y="126.7">L5</text>
<text x="163.2" y="126.7">TP@1A</text>
<text x="174.8" y="128">1V35/1A</text>
<text x="213.3" y="128">100n</text>
<text x="226" y="128">100n</text>
<text x="238.7" y="128">100n</text>
<text x="251.4" y="128">100n</text>
<text x="264.1" y="128">100n</text>
<text x="10.2" y="136">C</text>
<text x="157.5" y="134.3">C54</text>
<text x="157.5" y="136.9">22µ</text>
<text x="164.4" y="135.6">R44</text>
<text x="408.2" y="136">C</text>
<text x="40.6" y="143.2">TP-2P1</text>
<text x="42.4" y="138.1">GND</text>
<text x="55.1" y="138.1">GND</text>
<text x="94" y="139.7">D10</text>
<text x="94" y="142.3">LED</text>
<text x="128.2" y="143.4">LX3</text>
<text x="165.6" y="138.1">0</text>
<text x="26.8" y="147">3V3/0A35</text>
<text x="40" y="145.7">TP@0A35</text>
<text x="63.8" y="149.7">LOUT1</text>
<text x="84.4" y="149.7">1</text>
<text x="91.3" y="146.8" transform="rotate(-90 91.3 146.8)">3</text>
<text x="95.2" y="149.6">Q5</text>
<text x="151.6" y="144.5">GND</text>
<text x="205.3" y="144.5">1V35/1A</text>
<text x="42.5" y="154.6">R28</text>
<text x="60.9" y="153.4">C46</text>
<text x="60.9" y="155.9">1µ</text>
<text x="91.3" y="154.4" transform="rotate(-90 91.3 154.4)">2</text>
<text x="95.2" y="152.1">2N7002</text>
<text x="213.3" y="150.8">C61</text>
<text x="213.3" y="153.4">100n</text>
<text x="226" y="150.8">C67</text>
<text x="226" y="153.4">100n</text>
<text x="238.7" y="150.8">C72</text>
<text x="238.7" y="153.4">100n</text>
<text x="43.7" y="157.2">0</text>
<text x="89.4" y="161">GND</text>
<text x="128.2" y="156.1">FB3</text>
<text x="143.5" y="159.7">R39</text>
<text x="156.2" y="159.7">R42</text>
<text x="170.2" y="159.7">C58</text>
<text x="55.1" y="163.5">GND</text>
<text x="78.6" y="162.6" transform="rotate(-90 78.6 162.6)">LED5</text>
<text x="143.5" y="162.3">12k</text>
<text x="156.2" y="162.3">15k</text>
<text x="170.2" y="162.3">22p</text>
<text x="73.6" y="168.8">PS_MODE</text>
<text x="73.6" y="173.9">PS_EN2</text>
<text x="73.6" y="171.3">PS_EN1</text>
<text x="87.8" y="172.4">PS_EN1</text>
<text x="87.8" y="169.9">PS_MODE</text>
<text x="138.9" y="169.9">GND</text>
<text x="162.1" y="168.6">1V35/1A</text>
<text x="205.9" y="169.9">0V9/3A</text>
<text x="47" y="178.8">R29</text>
<text x="59.7" y="178.8">R33</text>
<text x="65" y="175.1">LFB1</text>
<text x="73.6" y="178.9">PS_LEN1</text>
<text x="73.6" y="176.4">PS_EN3</text>
<text x="87.8" y="177.5">PS_EN3</text>
<text x="87.8" y="175">PS_EN2</text>
<text x="213.3" y="176.2">C62</text>
<text x="213.3" y="178.8">100n</text>
<text x="226" y="176.2">C68</text>
<text x="226" y="178.8">100n</text>
<text x="238.7" y="176.2">C73</text>
<text x="238.7" y="178.8">100n</text>
<text x="251.4" y="176.2">C76</text>
<text x="251.4" y="178.8">100n</text>
<text x="264.1" y="176.2">C79</text>
<text x="264.1" y="178.8">100n</text>
<text x="276.8" y="176.2">C81</text>
<text x="276.8" y="178.8">100n</text>
<text x="289.5" y="176.2">C83</text>
<text x="289.5" y="178.8">100n</text>
<text x="302.2" y="176.2">C85</text>
<text x="302.2" y="178.8">100n</text>
<text x="314.9" y="176.2">C87</text>
<text x="314.9" y="178.8">100n</text>
<text x="10.2" y="186">D</text>
<text x="47" y="181.3">10k</text>
<text x="59.7" y="181.3">45.3k</text>
<text x="73.6" y="181.5">PS_LEN2</text>
<text x="87.8" y="182.6">PS_LEN2</text>
<text x="87.8" y="180">PS_LEN1</text>
<text x="408.2" y="186">D</text>
<text x="42.4" y="188.9">GND</text>
<text x="52.2" y="187.7">3V3/0A35</text>
<text x="75.9" y="186.1">CTRL. POWER SUPPLY</text>
<text x="42.6" y="197.8">3V3</text>
<text x="205.9" y="195.3">0V9/1A</text>
<text x="64.4" y="200.5">LVIN2</text>
<text x="213.3" y="201.6">C63</text>
<text x="226" y="201.6">C69</text>
<text x="48.2" y="204.2">C40</text>
<text x="48.2" y="206.7">100n</text>
<text x="60.9" y="204.2">C47</text>
<text x="60.9" y="206.7">1µ</text>
<text x="213.3" y="204.2">100n</text>
<text x="226" y="204.2">10µ</text>
<text x="42.4" y="214.3">GND</text>
<text x="55.1" y="214.3">GND</text>
<text x="40" y="221.9">TP@0A15</text>
<text x="40.6" y="219.4">TP-2P2</text>
<text x="206.9" y="219.4">PWRF</text>
<text x="219.6" y="219.4">PWRF</text>
<text x="232.3" y="219.4">PWRF</text>
<text x="245" y="219.4">PWRF</text>
<text x="257.7" y="219.4">PWRF</text>
<text x="270.4" y="219.4">PWRF</text>
<text x="283.1" y="219.4">PWRF</text>
<text x="295.8" y="219.4">PWRF</text>
<text x="26.8" y="223.2">1V8/0A15</text>
<text x="63.8" y="225.9">LOUT2</text>
<text x="42.5" y="230.8">R30</text>
<text x="43.7" y="233.4">0</text>
<text x="60.9" y="229.6">C48</text>
<text x="60.9" y="232.1">1µ</text>
<text x="204.6" y="228.3">3V3/0A35</text>
<text x="217.3" y="228.3">1V8/0A15</text>
<text x="230.7" y="228.3">1V35/1A</text>
<text x="244" y="228.3">0V9/3A</text>
<text x="256.7" y="228.3">0V9/1A</text>
<text x="272.9" y="228.6" transform="rotate(-90 272.9 228.6)">BST1</text>
<text x="285.6" y="228.6" transform="rotate(-90 285.6 228.6)">BST2</text>
<text x="298.3" y="228.6" transform="rotate(-90 298.3 228.6)">BST3</text>
<text x="10.3" y="236">E</text>
<text x="55.1" y="239.7">GND</text>
<text x="408.3" y="236">E</text>
<text x="65" y="251.3">LFB2</text>
<text x="47" y="255">R31</text>
<text x="47" y="257.5">10k</text>
<text x="59.7" y="255">R34</text>
<text x="59.7" y="257.5">20.0k</text>
<text x="52.2" y="263.9">1V8/0A15</text>
<text x="42.4" y="265.1">GND</text>
<text x="10.3" y="286">F</text>
<text x="35" y="287">1</text>
<text x="85" y="287">2</text>
<text x="135" y="287">3</text>
<text x="185" y="287">4</text>
<text x="235" y="287">5</text>
<text x="285" y="287">6</text>
<text x="335" y="287">7</text>
<text x="385" y="287">8</text>
<text x="408.3" y="286">F</text>
</g>
<g font-size=".4">
<text x="178.4" y="24.4">+ -</text>
<text x="165.7" y="77.8">+ -</text>
<text x="165.7" y="128.6">+ -</text>
<text x="43.8" y="147.6">+ -</text>
<text x="43.8" y="223.8">+ -</text>
</g>
</svg>
